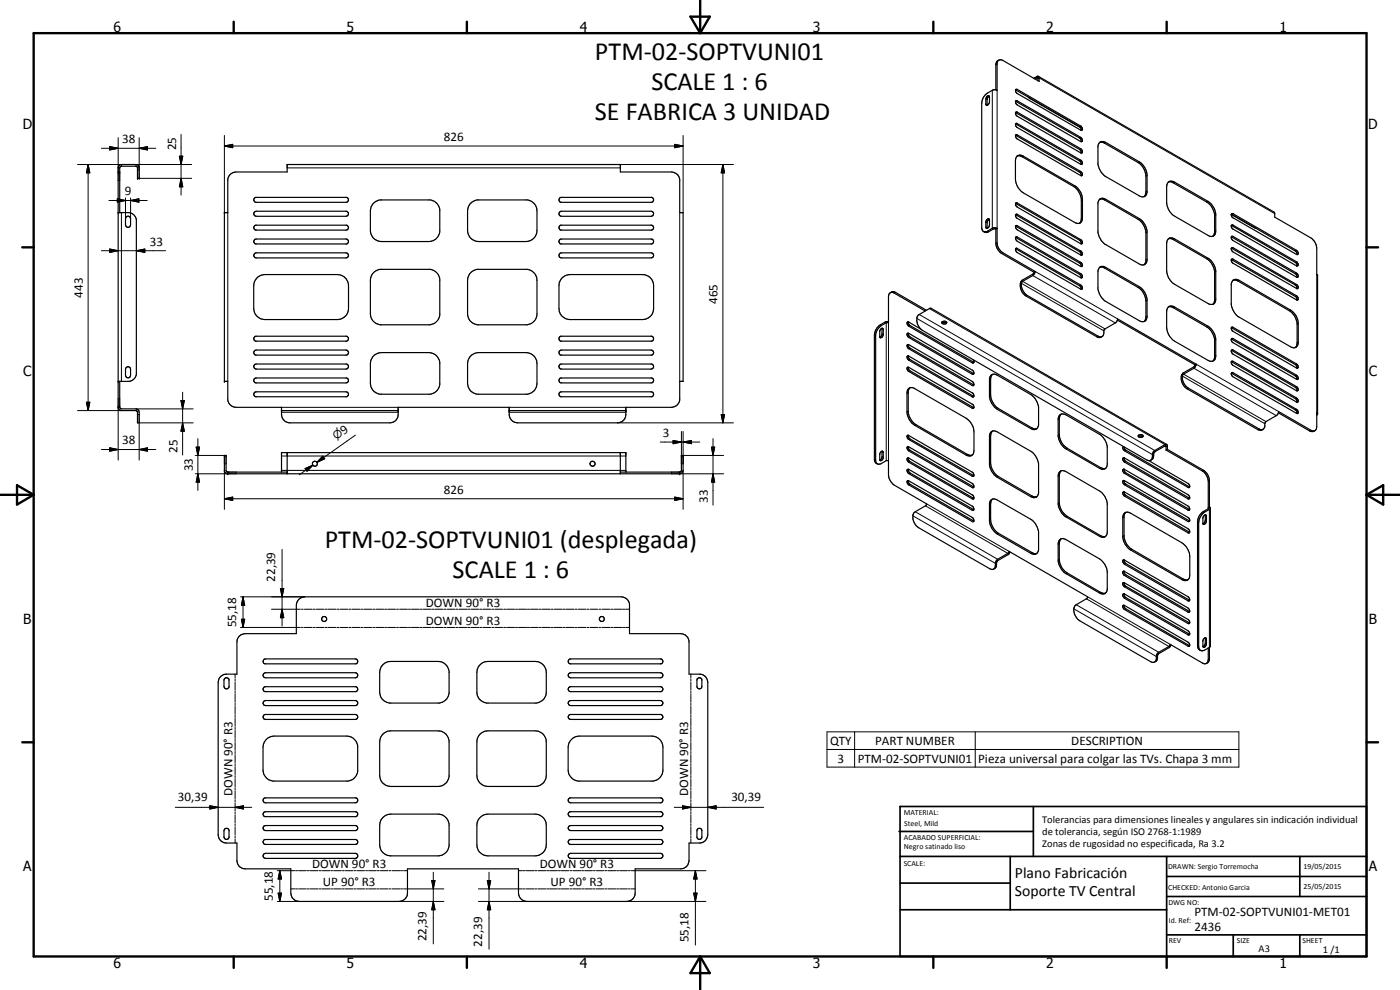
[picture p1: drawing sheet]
<svg xmlns="http://www.w3.org/2000/svg" width="420mm" height="297mm" viewBox="0 0 420 297" stroke-linecap="round" stroke-linejoin="round" font-family="sans-serif">
<g fill="none" stroke="#000" stroke-width=".35">
<path d="M299.8 18l-.7 .5-.2 .9v7.6M296.1 29l.6-.3 .2 .1 .1 1.8a.71 .71 0 0 1-.3 .7 .71 .71 0 0 1-.8 .1v-1.7zM296.9 29l-.7 .7v1.9M298.9 27h-.9l-1.6 .9a3.8 3.8 0 0 0-1.8 3.1v37.3a1.08 1.08 0 0 0 .6 1.2 1.08 1.08 0 0 0 1.2-.2l1.8-.9 1 .1M304.8 30.4l.5-.1 19 10.9 .6 .8-.1 .4-.3 .1M304.8 37.2v.5l.5 .6 19.2 11M304.8 30.4l19.2 11 .4 .6 .1 .5M304.8 33.8l19.2 11 .5 .8v.3M304.8 37.2l19.3 11.1 .4 1M304.8 37.2l.4-.2 19.3 11.1 .4 .7v.3l-.4 .2M304.8 30.4l.1 .7 .4 .4 19.2 11M304.8 27l19.5 11.3"/>
<path d="M304.8 33.7h.5l19 10.9a.86 .86 0 0 1 .3 1.3l-19.3-11-.5-.6zM304.8 26.9l.5-.1 19.2 11.1 .4 1-.3 .2-.3-.1-19-10.9-.5-.6zM308.6 29.1l15.7 9.2M310.6 23.7l.8-.3 .1 .8M311.6 22.9l.3 .5v1l-10.9-6.2a1.09 1.09 0 0 0-1.8 .7v8.2l-.3-.1M311.6 22.9l-1.4 .6M311.6 22.9l70.7 40.7 .3 .3v1.3l10.8 6.2a4.2 4.2 0 0 1 1.8 3v7.9l.2 .3v41.6l-.2 .4M324.3 38.3l.2 .8M35.5 51.6h.4M68.9 52.5l.9-.6 1-.3h15.4v-2.2h100v2.2h15.3a2.57 2.57 0 0 1 2.5 2.2v10h1v50.6h-1v5.7a2.57 2.57 0 0 1-2.5 2.1h-13.7v2.2a2.51 2.51 0 0 1-2.5 2.5h-29.9a2.59 2.59 0 0 1-2.6-2.5v-2.2h-33.3v2.2a2.51 2.51 0 0 1-2.5 2.5h-30a2.59 2.59 0 0 1-2.5-2.5v-2.2h-13.7a2.58 2.58 0 0 1-2.4-2.1v-5.7h-1.1v-50.6h1.1v-10zM76.5 59.3l27.5-.1a.77 .77 0 0 1 .6 .8 .77 .77 0 0 1-.6 .7h-27.3a.77 .77 0 0 1-.5-.6 .77 .77 0 0 1 .3-.8zM168 59.4l.3-.2h27.3a.77 .77 0 0 1 .6 .8 .77 .77 0 0 1-.6 .7h-27.3l-.5-.4z"/>
<path d="M304.8 40.6l19.3 11.1 .4 1M304.8 40.5h.5l19 10.9a.67 .67 0 0 1 .6 .6 .67 .67 0 0 1-.4 .7l-19.2-11-.5-.6zM305.3 46.8l.7-.3 .8 .2 15.7 9a5 5 0 0 1 2.4 4.1v5.6a1.44 1.44 0 0 1-.7 1.5 1.44 1.44 0 0 1-1.7-.2l-15.4-8.8a5.2 5.2 0 0 1-2.4-4.1v-5.6l.1-.7zM305.3 46.8l.7-.1 .8 .3 15.3 8.9a5.2 5.2 0 0 1 2.4 3.7v6.3l-.5 1.1M329.8 60a1.4 1.4 0 0 1 2.1-.2l10 5.8a5.6 5.6 0 0 1 2.3 3.7v8.8a1.41 1.41 0 0 1-.8 1.3 1.41 1.41 0 0 1-1.5-.2l-10-5.8a5.2 5.2 0 0 1-2.4-3.7v-8.9zM330 42.8l.7-.3 .8 .1 10.4 6a5.3 5.3 0 0 1 2.3 3.6v5.5a1.35 1.35 0 0 1-2 1.2l-10.3-5.9a5.4 5.4 0 0 1-2.4-3.7v-5.5zM330 42.7h1l.5 .3 10 5.8a5 5 0 0 1 2.4 4v4.8l-.2 1.1-.3 .3M330 59.7h.7l.8 .3 10 5.8a5.3 5.3 0 0 1 2.4 4v8.2l-.2 .9-.3 .5M350.5 54.8l.6-.4 1.1 .1 10.3 5.9 .9 .7 1 1.4 .5 1.6v5.5a1.35 1.35 0 0 1-2.1 1.2l-10.3-5.9a5 5 0 0 1-2.4-4.1v-4.8zM350.7 54.6l.7-.1 .7 .4 10.1 5.7a5.5 5.5 0 0 1 2.3 3.7v5.5l-.5 1.1M35.5 63.8h3.3a2.55 2.55 0 0 1 2.1 2.1v46.4a2.55 2.55 0 0 1-2.1 2.1h-3.3M35.9 63.8l.1-13.7 .4-.2 4.7 .1 .2 .4v3.1h.5v-3.1l-.1-.5-.5-.5h-4.8l-.8 .3-.1 .5v72.2l.7 .8h4.6l.4 .2 .1 3.5h.5v-3.2a1 1 0 0 0-1-1h-4.5l-.4-.5"/>
<path d="M37.9 65.1a.76 .76 0 0 1 .8-.2 .76 .76 0 0 1 .5 .7v1.8a.76 .76 0 0 1-.8 .8 .76 .76 0 0 1-.7-.8v-1.8zM76.3 76.2l.6-.3h26.9a.76 .76 0 0 1 .8 .7 .76 .76 0 0 1-.8 .8h-26.9a.76 .76 0 0 1-.6-1.2zM76.3 63.8l.6-.4h26.9a.76 .76 0 0 1 .8 .7 .76 .76 0 0 1-.8 .8h-26.9l-.6-.4zM76.5 71.8l27.3-.1a.76 .76 0 0 1 .8 .7 .76 .76 0 0 1-.6 .8h-27.3a.77 .77 0 0 1-.5-.6 .77 .77 0 0 1 .3-.8zM76.5 67.6h27.5a.75 .75 0 0 1 .6 .8 .75 .75 0 0 1-.8 .6h-26.9a.75 .75 0 0 1-.7-.5 .75 .75 0 0 1 .3-.9zM111.8 61.3l1-.9 1.3-.4h15a3.4 3.4 0 0 1 2.9 2.9v6.7a3.4 3.4 0 0 1-3.3 2.9h-14.2a3.3 3.3 0 0 1-3.3-3.4v-5.8l.2-1.3zM141 61.3l1-.9 1.2-.4h15.1a3.4 3.4 0 0 1 2.9 3.3v5.8a3.3 3.3 0 0 1-3.4 3.4h-14.1a3.3 3.3 0 0 1-3.4-3.4v-5.8l.3-1.3zM167.8 63.8l.7-.4h26.9a.76 .76 0 0 1 .8 .7 .76 .76 0 0 1-.8 .8h-26.9l-.7-.4zM167.8 76.2l.7-.3h26.9a.76 .76 0 0 1 .7 .7 .76 .76 0 0 1-.7 .8h-26.9a.76 .76 0 0 1-.7-1.2zM168 71.9l.5-.2h26.9a.76 .76 0 0 1 .7 .7 .76 .76 0 0 1-.5 .8h-27.3l-.5-.4zM168 67.8l.3-.2h27.3a.75 .75 0 0 1 .6 .8 .75 .75 0 0 1-.8 .6h-26.9a.74 .74 0 0 1-.7-.4 .74 .74 0 0 1 .2-.8zM296.2 65.8l.7-.1 .1 1.8-.2 .6-.8 .4-.1-1.9z"/>
<path d="M296.9 65.8l-.7 .9v1.8M298.9 68.7v4.3a3.9 3.9 0 0 0 1.7 3.1l9.7 5.6M298.9 68.7h-.8l-1.8 1-1.1-.2M299.2 68.5v4.6a4 4 0 0 0 1.8 2.8l9.7 5.5M299.2 68.5l-.3 .2M304.8 64.5l.5-.2 19.2 11.1 .4 .6v.4l-.4 .2M304.8 64.5v.5l.5 .5 19.2 11.1M304.8 61l19.2 11.1 .4 .5 .1 .6M304.8 64.5l19.2 11 .3 .4 .2 .7M304.8 67.9l19.3 11.1 .4 1M304.8 71.3l19.2 11 .5 .8v.3M304.8 74.7l19.3 11.1 .4 1"/>
<path d="M304.8 67.9l.5-.2 19.2 11.1 .4 .6-.1 .5-.3 .1M304.8 67.9l.1 .7 .4 .4 19.2 11M304.8 61l.5-.1 19 11a.91 .91 0 0 1 .4 1.3l-.4-.1-19-11-.5-.5zM304.8 71.2l.5-.1 19 11a.86 .86 0 0 1 .3 1.3l-19.3-11-.5-.6zM304.8 74.6l.4-.1 19.3 11.1 .4 1-.2 .2-.4-.1-19-10.9-.5-.6zM350.6 71.7l.7-.3 1.2 .3 10 5.8a5.3 5.3 0 0 1 2.4 3.7v8.8a1.35 1.35 0 0 1-2.1 1.2l-10.3-5.9a5.2 5.2 0 0 1-2.4-4.1v-8.2zM350.7 71.6h.9l.5 .3 10.1 5.7a5.4 5.4 0 0 1 2.3 3.8v8.8l-.5 1.1M369.5 64.3l7.3 4.2M369.5 67.7l.6-.1 19 10.9a.65 .65 0 0 1 .6 .6 .65 .65 0 0 1-.5 .7l-19.3-11.1zM369.6 71.1l19.1 11 .3 .2 .2 .9M369.6 64.3l19.1 11 .4 .4 .1 .7M369.6 67.7l19.1 11 .5 .6v.5"/>
<path d="M369.6 74.5l19.1 11 .5 .6v.5M369.6 77.9l19.1 11 .4 .4 .1 .7M369.6 64.2l.5-.1 19 11a.82 .82 0 0 1 .2 1.3l-19.4-11.1-.4-.7zM369.6 71h.5l19 10.9 .4 .6v.6h-.4l-19.2-11-.4-.7zM369.6 74.4l.5-.1 19 11a.91 .91 0 0 1 .4 1.3l-19.4-11-.6-.8zM369.6 77.8h.5l19 10.9a.81 .81 0 0 1 .2 1.3l-19.4-11.1-.4-.7zM77.2 83.4l1-.8 1.3-.2h21.7a3.3 3.3 0 0 1 3.4 3.3v6.8a3.4 3.4 0 0 1-3.4 3.4h-21.7a3.4 3.4 0 0 1-3.4-3.4l.1-7.2 .2-.8zM111.8 82.1l1-.9 1.3-.4h15a3.4 3.4 0 0 1 2.9 2.9v10.9a3.4 3.4 0 0 1-2.9 2.9h-15a3.4 3.4 0 0 1-2.9-3.4v-10l.2-1.3zM141 82.1l1-.9 1.2-.4h15.1a3.4 3.4 0 0 1 2.9 3.3v10a3.4 3.4 0 0 1-2.9 3.4h-15.1a3.4 3.4 0 0 1-2.9-3.4v-10l.3-1.3zM168.7 83.4l1.1-.8 1.3-.2h21.7a3.3 3.3 0 0 1 3.4 3.3v6.8a3.3 3.3 0 0 1-3.4 3.4h-21.7a3.3 3.3 0 0 1-3.3-3.4v-7.7zM264.3 98.8l.5-.3 .3 .2v1.8l-.7 .8-.4-.2v-1.8zM264.7 98.5v1.8l-.6 .8"/>
<path d="M266.6 96.5a2.91 2.91 0 0 0-2.4 1 4.1 4.1 0 0 0-1.8 3v37.3l.1 .7 .8 .7M267.2 87.8l.7-.3 .7 .1 9.4 5.5M272.6 96.6l.1 .7 .4 .4 19.2 11M272.6 100v.5l.5 .5 19 11.1M272.6 96.6l-.4 .3 .5 1 19.2 11 .4-.3-.2-.7M272.6 96.6l3.7 2.1M277.7 93.3l-9.3-5.3a1.08 1.08 0 0 0-1.2-.2 1.08 1.08 0 0 0-.6 1.2v7.9h-.6l-1.7 .9a4 4 0 0 0-1.5 2.7v37.8a1.04 1.04 0 0 0 .6 .9 1.04 1.04 0 0 0 1.1-.1l1.5-.9h.6v4.3a4.2 4.2 0 0 0 1.8 3.1l9.7 5.6-.4 .6-3.5 2.2a3.3 3.3 0 0 0 .4 3.2l1.1 1.2 21.3 12.2a1.07 1.07 0 0 0 1.2 .2 1.07 1.07 0 0 0 .5-1.2l.1-.9 .3-.6 3.5-2.1 .2-.6 23.6 13.7-.2 .5-3.2 1.8a2.98 2.98 0 0 0 .3 4.3l22 12.8a1.06 1.06 0 0 0 1.1 .2 1.06 1.06 0 0 0 .6-.9v-1l.4-.8 3.4-2 .4-.7 9.6 5.6a1.09 1.09 0 0 0 1.3 .1 1.09 1.09 0 0 0 .5-1.1v-3.5M282.7 97l.5-.2 .8 .2M282.7 96.6a.7 .7 0 0 1 .9-.3 .7 .7 0 0 1 .4 .8l-.9 .1-.4-.3zM310.3 81.7l-.2 .5-3.2 1.8a3.1 3.1 0 0 0 .6 4.5l21.9 12.7 .6 .1 .8-.3M310.7 81.4l-.6 1.1-3.3 2a3.5 3.5 0 0 0 1.5 4.1l21.2 12.2a1.09 1.09 0 0 0 1.3 .2 1.09 1.09 0 0 0 .5-1.2l.1-1 3.3-1.9 .7-.8M310.7 81.4l-.4 .3"/>
<path d="M330 80.2l-.5 1.1v5.4a5.4 5.4 0 0 0 2.4 3.8l10.3 5.9 1.1 .1M330 80.2l.7-.3 .8 .2 10.4 5.9a5.3 5.3 0 0 1 2.3 3.7v5.5l-.3 .9-.6 .4M330 80.2h1l.5 .2 10 5.8a5 5 0 0 1 2.4 4.1v4.7l-.2 1.1-.3 .4M335.4 96.1l23.2 13.4M335.4 96.1v-.4l23.6 13.6M350.6 92.1l.7-.3 .9 .1 10.3 6a5.5 5.5 0 0 1 2.4 3.7v5.5a1.41 1.41 0 0 1-.9 1.2 1.41 1.41 0 0 1-1.5-.2l-10-5.7a5.2 5.2 0 0 1-2.4-4.1v-4.8zM350.7 92.1h.9l.5 .2 10.1 5.8a5.4 5.4 0 0 1 2.3 3.7v5.4l-.5 1.1M369.6 98.3l19.1 11.1 .4 .4 .1 .6M369.7 98.2h.4l19 11a.81 .81 0 0 1 .2 1.3l-19.2-11.1-.6-.7zM370 84.1l.7-.1 .8 .3 15.4 8.9a5 5 0 0 1 2.4 4.1v5.6l-.1 .8-.5 .6M370 84.1l.7-.3 1.2 .3 15.4 8.9a5 5 0 0 1 2.3 4.1v5.9l-.4 1.1-.5 .2M370 84.1l-.5 1v6.3a5.4 5.4 0 0 0 2.4 3.8l15.7 9 1.1 .1"/>
<path d="M35.9 114.4v7.8M37.9 110.2l.5-.2a.73 .73 0 0 1 .8 .8v1.8a.76 .76 0 0 1-.8 .8 .76 .76 0 0 1-.7-.8v-1.8zM76.3 117.9l.6-.3h26.9a.75 .75 0 0 1 .8 .6 .75 .75 0 0 1-.6 .8h-27.3l-.5-.5zM76.4 113.6l.3-.2h27.3a.75 .75 0 0 1 .6 .8 .75 .75 0 0 1-.8 .7h-26.9a.77 .77 0 0 1-.7-.5 .77 .77 0 0 1 .2-.8zM76.4 101.1l.3-.2h27.3a.78 .78 0 0 1 .6 .7 .78 .78 0 0 1-.6 .8h-27.3l-.5-.5zM76.4 109.4l.5-.2h26.9a.76 .76 0 0 1 .8 .8 .76 .76 0 0 1-.8 .7h-26.9a.76 .76 0 0 1-.7-.4 .76 .76 0 0 1 .2-.9zM76.5 105.2l27.3-.2a.78 .78 0 0 1 .8 .7 .78 .78 0 0 1-.6 .9h-27.3a.77 .77 0 0 1-.5-.7 .77 .77 0 0 1 .3-.7zM112.1 106.8l1.1-.8 1.3-.2h14.2a3.3 3.3 0 0 1 3.3 2.9v6.7a3.4 3.4 0 0 1-2.9 2.9h-15a3.3 3.3 0 0 1-2.9-3.3v-6.3l.2-.8zM141.3 106.8l1.1-.8 1.3-.2h14.1a3.3 3.3 0 0 1 3.4 3.3v5.9a3.3 3.3 0 0 1-2.9 3.3h-15.1a3.3 3.3 0 0 1-2.9-3.3l.1-6.3 .2-.8zM167.8 117.9l.7-.3h26.9a.76 .76 0 0 1 .7 .6 .76 .76 0 0 1-.5 .8h-27.3l-.5-.3zM167.8 105.4l.7-.4h26.9a.78 .78 0 0 1 .7 .7 .78 .78 0 0 1-.5 .9h-27.3l-.5-.4zM168 113.6l.3-.2h27.3a.76 .76 0 0 1 .5 .8 .76 .76 0 0 1-.7 .7h-26.9a.77 .77 0 0 1-.7-.5 .77 .77 0 0 1 .2-.8z"/>
<path d="M168 109.4l.5-.2h26.9a.76 .76 0 0 1 .8 .8 .76 .76 0 0 1-.8 .7h-26.9a.8 .8 0 0 1-.5-1.3zM168 101.1l.3-.2h27.3a.77 .77 0 0 1 .6 .7 .77 .77 0 0 1-.6 .8h-27.3l-.5-.4zM272.3 110.3l.4-.1 19 11a.7 .7 0 0 1 .6 .6 .7 .7 0 0 1-.4 .7l-19.2-11-.4-.6zM272.3 106.9l.4-.1 19 11.1a.72 .72 0 0 1 .6 .5 .72 .72 0 0 1-.3 .7l-19.3-11-.4-.6zM272.3 100.1l.4-.1 19.2 11.1 .3 .5v.6l-.5 .1-19-11-.4-.6zM272.3 103.5l.4-.1 19 11a.69 .69 0 0 1 .6 .6 .69 .69 0 0 1-.4 .7l-19.2-11.1-.4-.5zM272.6 103.4v.5l.5 .5 19 11M272.6 106.8v.5l.5 .6 19 11M272.6 110.2l.1 .7 .4 .4 19 11M272.7 116.6l.7-.3 .9 .2 15.6 9a5.2 5.2 0 0 1 2.4 4.1v5.5a1.44 1.44 0 0 1-.7 1.6 1.44 1.44 0 0 1-1.7-.2l-15.3-8.9a5.3 5.3 0 0 1-2.4-4v-5.6l.2-1zM273.1 116.4l-.5 1.1v6.2a5.2 5.2 0 0 0 2.3 3.7l15.4 8.9 1 .4 .5-.1M292.1 112.1h.1"/>
<path d="M292.1 115.4l.1 .1M292.1 118.9h.1M292.2 112.1h.1M292.2 115.5h.1M292.2 118.9h.1M297.3 112.8l.8-.5 1.2 .3 10 5.8a5.4 5.4 0 0 1 2.4 3.7v5.5a1.44 1.44 0 0 1-.9 1.2 1.44 1.44 0 0 1-1.5-.2l-10-5.8a5.5 5.5 0 0 1-2.3-3.7v-5.5zM297.8 112.4l-.3 .5-.2 .8v4.8a5.3 5.3 0 0 0 2.4 4.1l10 5.8 .8 .3h.7M358.6 109.5l-.3 .6-3.1 1.7a2.78 2.78 0 0 0-.1 3.7l1.2 1.2 21.2 12.2 .9 .2 .7-.3M359 109.3l-.7 1.2-3.2 1.8-.2 .4a3.9 3.9 0 0 0 1.7 3.8l21.3 12.2a1.07 1.07 0 0 0 1.7-.8l.2-1.3 3.4-2 .5-1.1 9.7 5.6a1.1 1.1 0 0 0 1.2 .1 1.1 1.1 0 0 0 .6-1.1v-4.4l.2 .4M359 109.3l-.4 .2M369.6 101.8l19.1 11 .5 .6v.4M369.6 112l19.1 11 .5 .6v.5"/>
<path d="M369.6 108.6l19.1 11 .3 .2 .2 .9M369.6 105.2l19.1 11 .5 .6v.5M369.6 101.6h.5l19 11 .4 .6v.5l-.4 .1-19.2-11.1-.4-.6zM369.6 105.1l.5-.1 19 11a.65 .65 0 0 1 .6 .6 .65 .65 0 0 1-.5 .7l-19.3-11.1-.4-.7zM369.6 108.5l.5-.1 19 11 .4 .5v.7h-.4l-19.2-11-.4-.7zM369.6 111.9l.5-.1 19 11a.68 .68 0 0 1 .5 .6 .68 .68 0 0 1-.4 .7l-19.1-11-.6-.8zM35.5 122.2h.4M84.5 123.2h35M86.2 135.8v6.4M152.8 123.2h35M186.2 135.8v6.4M264.3 135.7l.4-.3 .4 .2v1.8a.68 .68 0 0 1-1.1 .6v-1.8z"/>
<path d="M264.7 135.4v2l-.6 .6M272.3 134.1l.3-.1 19.1 11 .5 .6v.6l-.5 .1-19-11-.4-.6zM272.4 130.6l19.6 11.3a.52 .52 0 0 1 .3 .6 .52 .52 0 0 1-.6 .4l-19-11a.91 .91 0 0 1-.3-1.3zM272.6 130.6v.5l.5 .6 19.2 11M272.6 134v.5l.5 .6 19 10.9M272.6 137.4v.5l.5 .6 19.2 11M272.6 137.4a.68 .68 0 0 0-.4 .7 .68 .68 0 0 0 .5 .6l19 10.9 .4 .1 .2-.2M272.6 137.4l19.3 11.1 .4 1M292.1 122.3h.1M292.2 122.3h.1M297.8 129.3l-.5 1.5v8.1a5.3 5.3 0 0 0 2.4 4.1l10 5.8 .8 .3 .7-.1M297.9 129.3l-.6 .5-.3 .8v8.9l.6 2 1.7 1.7 10 5.8 .9 .3 1-.3"/>
<path d="M297.9 129.3l1.4 .3 10 5.8a5.4 5.4 0 0 1 2.4 3.7v8.9l-.5 1M318.5 124.2l-.3 .4-.3 1v4.8a5 5 0 0 0 2.4 4.1l10 5.8 .8 .3 .7-.1M318.5 124.2l-.6 .5-.3 .8v5.5a5.4 5.4 0 0 0 2.3 3.7l10.1 5.8 .9 .3 .9-.3M318.5 124.2l1.4 .3 10.1 5.8a5.6 5.6 0 0 1 2.3 3.7v5.5l-.5 1M337 137.5l.5-.1 19 11a.81 .81 0 0 1 .3 1.3l-19.3-11.1-.5-.5zM337.2 134a.78 .78 0 0 0 .3 1.3l19.1 11 .4-.2M337.3 134v.4l.6 .6 19 11M337.3 137.4l.2 .6 .4 .4 19 11M341.7 131l.4-.2 .9 .2M341.7 130.6a.81 .81 0 0 1 1.3 .4 .74 .74 0 0 1-.8 .3 .74 .74 0 0 1-.5-.7zM344.7 138.2l11.8 6.8 .5 .6v.5M350 135l10.8 6.3a4.2 4.2 0 0 1 1.8 3.1v7.9"/>
<path d="M350 135v-1.1l-.3-.1-3.1 1.8-.4 .5a1.57 1.57 0 0 1-.9 2M350.1 133.3l-70.7-40.8h-.4l-3.3 1.9-.5 .8a3.5 3.5 0 0 0 1 3.4l.7 .6 67.2 38.8a1.06 1.06 0 0 0 1.1 .2 1.06 1.06 0 0 0 .7-1l.2-1.6 3.5-2.2 .7 .1v1.3M350.3 134.8l10.9 6.3a3.8 3.8 0 0 1 1.8 3v8M350.3 134.8l-.3 .2M383.7 123.9l9.6 5.5 .6 .1 .7-.3M68.4 141.6v.6M68.4 141.6l-.6-.3v-4.6h-.5v4.7l.3 .4 .8 .4M68.4 141.6h17.8M68.4 142.2h135.6M84.5 141.6v-5.8h103.3v5.8M186.2 141.6h17.8M204 141.6v.6"/>
<path d="M204 141.6l.5-.3v-4.6h.5v4.4l-.2 .7-.8 .4M272.3 140.9l.4-.1 19 11a.76 .76 0 0 1 .2 1.4l-19.2-11.1-.4-.6zM272.6 140.8v.5l.5 .6 19.2 11.1M272.6 144.2l.1 .7 .4 .4 19.2 11M272.6 144.2l19.1 11 .5 .6 .1 .5M272.6 144.2l-.4 .4 .5 .9 19 11h.3l.3-.2M292.1 146l.1 .1M292.2 146.1h.1M297.8 149.8l-.3 .3-.2 1.1v4.8a5.3 5.3 0 0 0 2.4 4l10.3 5.9 1.2 .1M297.9 149.7l-.6 .5-.3 .8v5.5a5.5 5.5 0 0 0 2.3 3.7l10.4 6 .8 .1 .7-.3M297.9 149.7l1.1 .2 10.3 5.9a5.4 5.4 0 0 1 2.4 3.7v5.5l-.5 1M318.1 141.5l.7-.3 .8 .2 10.4 5.9a5.3 5.3 0 0 1 2.3 3.7v8.9a1.41 1.41 0 0 1-.8 1.2 1.41 1.41 0 0 1-1.5-.2l-10.1-5.8a5.1 5.1 0 0 1-2.3-3.7v-8.9z"/>
<path d="M318.5 141.3l-.3 .3-.3 1.1v8.1a5.2 5.2 0 0 0 2.4 4.1l10 5.8 .5 .3h1M337 144.3l.5-.1 19 11a.65 .65 0 0 1 .6 .6 .65 .65 0 0 1-.5 .7l-19.1-11-.5-.6zM337 147.7l.5-.1 19 11 .5 .6v.6l-.5 .1-19-11.1-.5-.5zM337.3 154.2l.8-.5 1.2 .3 15.4 8.9a5.2 5.2 0 0 1 2.4 4.1v5.5a1.46 1.46 0 0 1-.7 1.5 1.46 1.46 0 0 1-1.7-.1l-15.4-8.9a5.5 5.5 0 0 1-2.3-3.7v-6.3zM337.3 140.8h-.1a.75 .75 0 0 0 .3 1.2l19 11 .5-.1M337.3 140.8l.1 .5 .5 .6 19 10.9M337.3 144.2l.1 .5 .5 .5 19 11.1M337.3 147.6l.1 .5 .5 .5 19 11M337.3 140.8l19.2 11 .4 .4 .1 .7M337.9 153.8l-.6 1.1v6.2a5 5 0 0 0 2.4 3.7l15.3 8.9 1.1 .3 .4-.1M356.9 146v.1M356.9 149.4v.1"/>
<path d="M356.9 152.8v.1M356.9 156.3h.1M356.9 159.6v.1M356.9 146.1h.1M356.9 149.5h.1M356.9 152.9h.1M356.9 159.7h.1M361.1 154.9l.5-.4 .4 .1 .1 1.8a.71 .71 0 0 1-.3 .7 .71 .71 0 0 1-.8 0zM361.7 154.5l-.1 2-.6 .6M362.6 152.3v.4l-1.4 .8a3.8 3.8 0 0 0-1.8 3v37.3l.3 .9 .6 .5M363 152.1l-.4 .2M363 152.1l.3 .3v41.4l-.3 .4"/>
<path d="M363.3 152.5l-1.8 1.2a4.2 4.2 0 0 0-1.8 3v37.3a1.12 1.12 0 0 0 .6 1.1 1.12 1.12 0 0 0 1.2 0l1.5-.9M303.1 165.6l-.4 .8-3.3 1.8-.2 .4a1.91 1.91 0 0 1-1 2.1M317.9 162.1a1.4 1.4 0 0 1 2-.2l10.1 5.8a5.5 5.5 0 0 1 2.3 3.7v5.5a1.39 1.39 0 0 1-.8 1.3 1.39 1.39 0 0 1-1.5-.3l-10.1-5.8a5.4 5.4 0 0 1-2.3-3.7v-5.5zM318.5 161.7l-.4 .5-.2 .9v4.8a5.2 5.2 0 0 0 2.4 4l10 5.8 .8 .3h.7M337 168.1l.3-.1 19.2 11 .5 .6v.6l-.4 .1-19.1-11-.5-.6zM337 178.3l.5-.1 19 11 .5 .6v.6l-.4 .1-19.1-11-.5-.6zM337 174.9l.3-.1 19.3 11.1a.58 .58 0 0 1 .5 .7 .58 .58 0 0 1-.6 .5l-19-11-.5-.6zM337.3 171.4a.71 .71 0 0 0-.3 .7 .71 .71 0 0 0 .5 .6l19.1 11 .4-.2M337.3 171.4l19.2 11 .5 .6v.5M337.3 168l.1 .5 .5 .6 19 10.9M337.3 171.4l.2 .7 .4 .4 19.1 11M337.3 174.8l.1 .5 .5 .6 19 11"/>
<path d="M337.3 178.2l.1 .5 .5 .6 19 10.9M71.7 191l.6-.5 1.3-.4h15.3v-8.5a2.59 2.59 0 0 1 2.6-2.5h95a2.58 2.58 0 0 1 2.4 2.1v8.9h15.4a2.59 2.59 0 0 1 2.5 2.5v9.7h3.1a2.52 2.52 0 0 1 2.5 2.5v45.6a2.52 2.52 0 0 1-2.5 2.5h-3.1v5.3a2.51 2.51 0 0 1-2.5 2.5h-13.7v7.3a2.52 2.52 0 0 1-2.5 2.5h-30a2.59 2.59 0 0 1-2.5-2.5v-7.3h-33.3v7.3a2.52 2.52 0 0 1-2.5 2.5h-30a2.55 2.55 0 0 1-2.5-2.5v-7.3h-13.7a2.44 2.44 0 0 1-2.5-2.5v-5.3h-3.1a2.51 2.51 0 0 1-2.5-2.5v-45.6a2.52 2.52 0 0 1 2.5-2.5h3.1v-9.7l.1-.7zM79.2 197.9l.5-.2h26.9a.76 .76 0 0 1 .8 .6 .76 .76 0 0 1-.6 .9h-27.3l-.5-.6zM114.9 199.4l1.5-.9h.9h14.2a3.4 3.4 0 0 1 3.3 2.8v6.8a3.5 3.5 0 0 1-2.9 2.8h-15a3.4 3.4 0 0 1-3-3.3l.1-6.3 .4-1.2zM144.1 199.4l1.5-.9h.9h14.1a3.3 3.3 0 0 1 3.3 3.3v5.8a3.4 3.4 0 0 1-2.8 3.3h-15.1a3.4 3.4 0 0 1-2.9-3.3l.1-6.7zM170.8 197.9l.5-.2h26.9a.76 .76 0 0 1 .7 .6 .76 .76 0 0 1-.5 .9h-27.3a.75 .75 0 0 1-.3-1.3zM337.3 181.6a.68 .68 0 0 0-.3 .7 .68 .68 0 0 0 .5 .6l19.1 11 .4-.2M337.3 181.6l.1 .5 .5 .6 19.1 11M337.3 181.6l19.2 11.1 .5 .5v.5M351.4 193.5l-.6 .9-3.2 1.8-.4 1.8-.7 .6M356.9 190.2v.1M356.9 180v.1"/>
<path d="M356.9 186.9h.1M356.9 180.1h.1M356.9 190.3h.1M361.4 191.5h.6l.1 1.8-.3 .6-.5 .3-.3-.2v-1.8zM361.7 191.4h.1M361.7 191.4l-.1 2-.6 .6M363 194.2l-.1 3.8-.3 .8-.5 .3M67.3 203.7a.78 .78 0 0 1 .8-.3 .78 .78 0 0 1 .6 .5v2.2a.77 .77 0 0 1-.8 .6 .77 .77 0 0 1-.7-.8zM79.2 202.1l.5-.3h26.9a.76 .76 0 0 1 .8 .8 .76 .76 0 0 1-.8 .8h-26.9a.76 .76 0 0 1-.7-.5 .76 .76 0 0 1 .2-.8zM79.2 206.2l.3-.2h27.3a.78 .78 0 0 1 .6 .8 .78 .78 0 0 1-.6 .7h-27.3l-.5-.5zM79.2 210.4l.5-.2h26.9a.76 .76 0 0 1 .8 .7 .76 .76 0 0 1-.8 .8h-26.9a.77 .77 0 0 1-.7-.5 .77 .77 0 0 1 .2-.8zM79.2 214.6l.3-.2h27.3a.76 .76 0 0 1 .6 .8 .76 .76 0 0 1-.8 .7h-26.9a.75 .75 0 0 1-.7-.5 .75 .75 0 0 1 .2-.8z"/>
<path d="M170.8 206.2l.3-.2h27.3a.78 .78 0 0 1 .5 .8 .78 .78 0 0 1-.5 .7h-27.3l-.6-.5zM170.8 214.6l.3-.2h27.3a.75 .75 0 0 1 .5 .8 .75 .75 0 0 1-.7 .7h-26.9a.73 .73 0 0 1-.7-.5 .73 .73 0 0 1 .2-.8zM170.9 202l27.3-.2a.76 .76 0 0 1 .8 .8 .76 .76 0 0 1-.8 .8h-26.9a.76 .76 0 0 1-.7-.6 .76 .76 0 0 1 .3-.8zM170.9 210.3l27.3-.1a.76 .76 0 0 1 .8 .7 .76 .76 0 0 1-.8 .8h-26.9a.76 .76 0 0 1-.7-.5 .76 .76 0 0 1 .3-.9zM209.2 203.7a.78 .78 0 0 1 .8-.3 .78 .78 0 0 1 .6 .5v2.2a.75 .75 0 0 1-.8 .6 .75 .75 0 0 1-.6-.8zM79.2 239.6l.3-.2h27.3a.76 .76 0 0 1 .6 .8 .76 .76 0 0 1-.8 .7h-26.9l-.5-.2-.2-.4zM79.9 221.9l1.1-.8 1.3-.2h21.7a3.5 3.5 0 0 1 3.3 2.9v7.7a3.5 3.5 0 0 1-2.8 2.9h-22.6a3.4 3.4 0 0 1-3-3.3l.1-7.3 .2-.9zM114.9 220.3l1.5-.9 .9-.1h14.2a3.4 3.4 0 0 1 3.3 2.9v10.8a3.4 3.4 0 0 1-3.3 3h-14.2a3.3 3.3 0 0 1-3.4-3.4v-10l.3-1.2zM144.1 220.3l1.5-.9 .9-.1h14.1a3.3 3.3 0 0 1 3.3 3.3v10a3.4 3.4 0 0 1-3.3 3.4h-14.1a3.3 3.3 0 0 1-3.4-3.4v-10l.1-.9zM170.8 239.6l.3-.2h27.3a.75 .75 0 0 1 .5 .8 .75 .75 0 0 1-.7 .7h-26.9a.77 .77 0 0 1-.7-.5 .77 .77 0 0 1 .2-.8zM171.2 222.2l1.4-1.1 1.3-.2h21.7a3.3 3.3 0 0 1 3.4 3.3v6.9a3.4 3.4 0 0 1-3 3.3h-22.6a3.5 3.5 0 0 1-2.9-3.3v-6.9l.3-1.3zM67.5 248.7l.1-.1a.77 .77 0 0 1 1.1 .5v2.2a.77 .77 0 0 1-.8 .6 .77 .77 0 0 1-.7-.8v-1.8z"/>
<path d="M79.2 252.1l.3-.2h27.3a.78 .78 0 0 1 .6 .7 .78 .78 0 0 1-.6 .8h-27.3l-.5-.6zM79.2 243.8l.5-.3h26.9a.76 .76 0 0 1 .8 .7 .76 .76 0 0 1-.6 .8h-27.3l-.5-.5zM79.2 247.9l.5-.2h26.9a.76 .76 0 0 1 .8 .8 .76 .76 0 0 1-.8 .7h-26.9a.79 .79 0 0 1-.7-.5 .79 .79 0 0 1 .2-.8zM79.2 256.2l.5-.2h26.9a.76 .76 0 0 1 .8 .8 .76 .76 0 0 1-.8 .8h-26.9a.79 .79 0 0 1-.7-.5 .79 .79 0 0 1 .2-.9zM114.9 245.3l1.1-.8 1.3-.2h14.2a3.5 3.5 0 0 1 3.3 2.9v6.7a3.4 3.4 0 0 1-3.3 2.9h-14.2a3.3 3.3 0 0 1-3.4-3.4l.1-6.2 .4-1.2zM144.1 245.3l1.1-.8 1.3-.2h14.1a3.4 3.4 0 0 1 3.3 3.3v5.8a3.3 3.3 0 0 1-3.3 3.4h-14.1a3.4 3.4 0 0 1-3.4-3.4l.1-6.6zM170.6 243.9l.7-.4h26.9a.75 .75 0 0 1 .7 .7 .75 .75 0 0 1-.5 .8h-27.3l-.6-.5zM170.6 252.2l.5-.3h27.3a.77 .77 0 0 1 .6 .7 .77 .77 0 0 1-.6 .8h-27.3l-.6-.6zM170.8 256.2l.5-.2h26.9a.76 .76 0 0 1 .7 .8 .76 .76 0 0 1-.7 .8h-26.9a.76 .76 0 0 1-.7-.5 .76 .76 0 0 1 .2-.9zM170.8 247.9l.5-.2h26.9a.76 .76 0 0 1 .7 .8 .76 .76 0 0 1-.7 .7h-26.9a.76 .76 0 0 1-.7-.5 .76 .76 0 0 1 .2-.8zM209.4 248.7l.3-.2 .8 .2 .1 2.6a.75 .75 0 0 1-.8 .6 .75 .75 0 0 1-.6-.8v-1.8z"/>
<circle cx="94.5" cy="139.1" r=".76"/>
<circle cx="177.8" cy="139.1" r=".75"/>
<circle cx="97.3" cy="185.7" r=".74"/>
<circle cx="180.6" cy="185.7" r=".74"/>
</g>
<g fill="#000">
<circle cx="41.3" cy="53.5" r=".18"/>
<circle cx="41.8" cy="53.5" r=".18"/>
<circle cx="35.5" cy="63.8" r=".18"/>
<circle cx="67.3" cy="63.8" r=".18"/>
<circle cx="35.5" cy="114.4" r=".18"/>
<circle cx="67.3" cy="114.4" r=".18"/>
<circle cx="67.3" cy="136.7" r=".18"/>
<circle cx="67.8" cy="136.7" r=".18"/>
<circle cx="84.5" cy="123.2" r=".18"/>
<circle cx="84.5" cy="135.8" r=".18"/>
<circle cx="86.2" cy="135.8" r=".18"/>
<circle cx="119.5" cy="123.2" r=".18"/>
<circle cx="152.8" cy="123.2" r=".18"/>
<circle cx="186.2" cy="135.8" r=".18"/>
<circle cx="187.8" cy="123.2" r=".18"/>
<circle cx="187.8" cy="135.8" r=".18"/>
<circle cx="204.5" cy="136.7" r=".18"/>
<circle cx="205" cy="136.7" r=".18"/>
<circle cx="68.4" cy="141.6" r=".18"/>
<circle cx="68.4" cy="142.2" r=".18"/>
<circle cx="204" cy="141.6" r=".18"/>
<circle cx="204" cy="142.2" r=".18"/>
</g>
<g fill="none" stroke="#000" stroke-width=".3">
<path d="M299.2 19.2l-.3 .2M295.9 31.2l.3 .2M295.9 29.7l.3 .2M297.8 27.1v41.4M299.2 27.1v41.4M305.3 37.1l-.3 .2M305.3 33.7l-.3 .2M305.3 30.3l-.3 .2M305.3 26.8l-.3 .3M309.2 29.5l-.1 .1M311.1 23v.4l.4 .2 .4-.2 70.7 40.7M324.3 37.8l-.3 .2"/>
<path d="M23.3 49.4h13.1v.5M26.4 49.4l.6 2.5h-1.1zM26.4 49.4v73.8M30.4 44.5h16.4M32.9 44l2.6 .5-2.6 .5zM35.2 59.6l2.5 .6-2.5 .5zM35.5 50.4h.4M35.5 54.1h.4M35.5 41.3v10.3M37.7 59.4v6.2M39.2 59.4v6.2M41.3 50.4h.5"/>
<path d="M41.8 44.5l2.5-.5v1zM41.8 41.3v9.8h-.5M41.8 53.5h15.7M53.8 46.9h1.1l-.6 2.5zM54.3 53.5l.6 2.5h-1.1zM54.3 40.3v18.2M57.5 49.4h-16.7v.5M67.3 43.8l2.5-.5v1zM67.3 40.6v23.2M67.3 43.8h137.7M86.2 50.4h100M186.2 49.4h33.9"/>
<path d="M202.5 43.3l2.5 .5-2.5 .5zM205 40.6v23.2M216.9 49.4l.6 2.5h-1.1zM216.9 49.4v77.5M305.3 40.5l-.3 .2M307.1 46.9l-.3 .1M322.5 55.7l-.4 .2M324.3 51.4l-.3 .2M324.3 48l-.3 .3M324.3 44.6l-.3 .2M324.3 41.2l-.3 .2M324.9 59.8l-.4 .2"/>
<path d="M331.9 42.8l-.4 .2M331.9 59.8l-.4 .2M341.9 48.6l-.4 .2M344.2 52.6l-.3 .2M344.2 57.4l-.3 .2M352.5 54.7l-.4 .2M30.4 75.2h19.3M32.7 60.2h11.5M32.9 74.7l2.6 .5-2.6 .5zM36.4 63.8v50.6M39.2 60.2l2.5-.6v1.1zM40.9 75.2l2.6-.5v1z"/>
<path d="M68.4 63.8v50.6M204 63.8v50.6M295.9 68.1l.3 .2M295.9 66.6l.3 .2M296.4 69.3l.3 .2M299.2 72.8l-.3 .2M301 75.9l-.4 .2M305.3 74.5l-.3 .2M305.3 71.1l-.3 .2M305.3 67.7l-.3 .2M305.3 64.3l-.3 .2M305.3 60.9l-.3 .2"/>
<path d="M324.3 78.7l-.3 .2M324.3 75.3l-.3 .2M324.3 71.9l-.3 .2M324.9 65.4l-.4 .2M341.9 65.6l-.4 .2M344.2 77.9l-.3 .1M344.2 69.6l-.3 .2M352.5 71.7l-.4 .2M362.5 60.4l-.3 .2M362.5 77.5l-.3 .1M364.9 64.5l-.4 .2M364.9 69.3l-.4 .2"/>
<path d="M370.1 64.1l-.4 .2M370.1 67.6l-.4 .1M370.1 71l-.4 .2M370.1 74.3l-.4 .2M370.1 77.8l-.4 .2M376.4 68.2h-.1M389.1 78.5l-.4 .2M389.1 75.1l-.4 .2M264.2 97.5l.3 .2M264.7 98.7l.4 .1M266 96.9v41.3M266.6 96.9v41.3"/>
<path d="M268.8 87.8l-.4 .2M273.1 97.7l-.4 .2M275.2 95.5l70.7 40.9 .3-.2M275.9 94.4l70.7 40.8v.4M278.9 92.6l70.7 40.8v.4l.4 .2 .3-.2M306.5 85.6l-.3 .2M306.5 85l24.8 14.3M306.9 84.4l24.7 14.3M308.3 88.6l-.4 .2M310 82.7l24.7 14.2M310.7 81.4l24.7 14.3M324.3 85.5l-.3 .2"/>
<path d="M324.3 82.1l-.3 .2M331.9 80.3l-.4 .1M341.9 86l-.4 .2M344.2 90.1l-.3 .2M344.2 94.9l-.3 .1M352.5 92.1l-.4 .2M362.5 97.9l-.3 .2M364.9 89.7l-.4 .2M364.9 81.5l-.4 .2M370.1 98.2l-.4 .2M371.9 84.1l-.4 .2M387.3 93l-.4 .2"/>
<path d="M389.1 88.7l-.4 .2M389.1 85.3l-.4 .2M389.1 81.9l-.4 .2M389.6 97.1l-.3 .2M395.2 82.3v41.4M35.5 119.7h.4M54.8 117.7v18.8M262.4 100.5l.4 .3M264.7 100.2l.4 .2M272.6 117.8l-.4 .2M273.1 101l-.4 .3M273.1 104.4l-.4 .2"/>
<path d="M273.1 107.9l-.4 .2M273.1 111.3l-.4 .2M292.1 108.6l-.4 .2M292.1 112.1l-.4 .2M292.1 115.4l-.4 .3M292.1 118.9l-.4 .1M297.3 113.7l-.3 .3M297.3 118.5l-.3 .2M329.5 100.8l-.3 .2M354.9 113.4l-.4 .2M354.9 112.9l24.7 14.2M355.2 112.3l24.7 14.2"/>
<path d="M356.6 116.5l-.3 .2M358.3 110.5l24.7 14.2M359 109.3l24.7 14.2M364.9 102l-.4 .2M364.9 106.7l-.4 .2M370.1 111.8l-.4 .3M370.1 108.4l-.4 .2M370.1 105l-.4 .2M370.1 101.6l-.4 .2M389.1 119.4l-.4 .2M389.1 116l-.4 .2M389.1 112.6l-.4 .2"/>
<path d="M389.1 109.2l-.4 .2M389.6 102.7l-.3 .2M23.3 123.2h13.1M25.9 120.7h1.1l-.6 2.5zM30.4 134.9h16.4M32.9 134.4l2.6 .5-2.6 .5zM35.5 122.2v15.8M40.8 122.7h17.2M41.3 124.4h.5M41.8 134.9l2.5-.5v1zM54.3 120.2h1l-.5 2.5zM54.8 126.9l.5 2.5h-1z"/>
<path d="M58 126.9h-16.2v11.1M58.6 136.7h8.7M58.9 134.2h1l-.5 2.5zM59.4 131.6v15.6M67.3 139.1h.5M84.5 123.7h35M84.5 122.2h35M84.5 136.8h103.3M93.9 139.6l-4.1 2.9M96.8 136.9l.6 .8-2.3 1zM106.7 130.6l-11.6 8.1M152.8 123.7h35"/>
<path d="M152.8 122.2h35M185.3 126.9h34.8M198.2 132.6h11.8M202 132.2l2.5 .4-2.5 .5zM204.5 129.5v9.6h.5v-9.6M205 132.6l2.5-.4v.9zM205 136.7h12.2M213.5 134.2h1l-.5 2.5zM214 131.6v20M216.4 124.4h1.1l-.6 2.5zM262.4 137.8l.4 .2M264.7 135.6l.4 .2"/>
<path d="M264.7 137l.4 .2M272.6 123.4l-.4 .2M273.1 138.5l-.4 .2M273.1 135.1l-.4 .2M273.1 131.7l-.4 .2M274.9 127.4l-.3 .2M290.3 136.3l-.4 .2M292.1 122.3l-.4 .2M297.3 138.9l-.3 .2M297.3 130.8l-.3 .2M299.7 122.6l-.4 .2M309.7 128.4l-.4 .2"/>
<path d="M317.9 125.6l-.3 .3M317.9 130.4l-.3 .2M320.3 134.5l-.4 .2M337.9 138.4l-.4 .2M337.9 135l-.4 .3M346.2 136.7l-.3 .2M377.9 128.7l-.4 .2M389.1 122.8l-.4 .2M393.4 129.1l-.4 .2M58.6 142.2h9.8M59.4 142.2l.5 2.5h-1zM67.3 149.6l2.5-.5v1.1z"/>
<path d="M67.3 149.6h137.7M67.3 141.1v11.7M70.8 141.6v.6M84.5 141.1h103.3M91.6 140.6l2.3-1-1.8 1.8zM201.5 141.6v.6M202.5 149.1l2.5 .5-2.5 .6zM204 142.2h13.2M205 141.1v11.7M214 142.2l.5 2.5h-1zM273.1 145.3l-.4 .2M273.1 141.9l-.4 .2"/>
<path d="M274 154.8l24.7 14.2M274.7 153.5l24.7 14.3M277.7 151.8l24.8 14.2M278.1 151.2l24.7 14.2M292.1 142.7l-.4 .2M292.1 146l-.4 .3M292.1 149.5l-.4 .1M292.1 152.9l-.4 .2M292.1 156.3l-.4 .2M297.3 151.2l-.3 .2M297.3 156l-.3 .1M299.7 143l-.4 .2"/>
<path d="M309.7 148.8l-.4 .2M317.9 150.8l-.3 .2M317.9 142.7l-.3 .2M320.3 154.9l-.4 .2M330.3 140.3l-.3 .2M337.3 155.2l-.3 .2M337.9 148.6l-.4 .2M337.9 145.2l-.4 .3M337.9 141.9l-.4 .1M356.9 146l-.4 .2M356.9 149.4l-.4 .2M356.9 152.8l-.4 .2"/>
<path d="M356.9 156.3l-.4 .2M356.9 159.6l-.4 .3M359.4 156.5l.3 .2M361.2 141.1l-.4 .2M361.2 153.5l.3 .2M361.7 156.2l.4 .2M361.7 154.7l.4 .2M362.6 152.3v.4M363 144.1l-.4 .3M363 152.9v41.3M72.2 179.1h19.3M72.9 179.1l.5 2.5h-.9z"/>
<path d="M72.9 179.1v9.2M84.1 176.6h1.1l-.5 2.5zM84.7 164.8v23M299.1 169.4l-.4 .2M299.7 160l-.4 .2M309.7 165.8l-.4 .2M317.9 163.1l-.3 .2M317.9 167.9l-.3 .2M320.3 171.9l-.4 .2M326 179.7l24.8 14.3M326.4 179.1l24.8 14.2M330.3 160.7l-.3 .2"/>
<path d="M330.3 177.7l-.3 .2M337.3 160.7l-.3 .3M337.9 179.3l-.4 .2M337.9 175.9l-.4 .2M337.9 172.5l-.4 .2M337.9 169.1l-.4 .2M339.7 164.8l-.4 .2M355 173.7l-.3 .2M72.2 188.3h17.9M72.5 185.8h.9l-.5 2.5zM81.5 182.8h8.6M84.7 182.8l.5 2.5h-1.1z"/>
<path d="M90.5 182.8h.5M90.5 188.3h.5M91.3 182.8h2.4M91.3 188.3h2.4M94 182.8h.6M94 188.3h.6M94.9 182.8h2.4M94.9 188.3h2.4M97.6 182.8h.6M97.6 188.3h.6M98.5 182.8h2.4M98.5 188.3h2.4"/>
<path d="M101.2 182.8h.6M101.2 188.3h.6M102.1 182.8h2.3M102.1 188.3h2.3M104.7 182.8h.6M104.7 188.3h.6M105.6 182.8h2.4M105.6 188.3h2.4M108.3 182.8h.6M108.3 188.3h.6M109.2 182.8h2.4M109.2 188.3h2.4"/>
<path d="M111.9 182.8h.6M111.9 188.3h.6M112.8 182.8h2.3M112.8 188.3h2.3M115.4 182.8h.6M115.4 188.3h.6M116.3 182.8h2.4M116.3 188.3h2.4M119 182.8h.6M119 188.3h.6M119.9 182.8h2.4M119.9 188.3h2.4"/>
<path d="M122.6 182.8h.6M122.6 188.3h.6M123.5 182.8h2.3M123.5 188.3h2.3M126.1 182.8h.6M126.1 188.3h.6M127 182.8h2.4M127 188.3h2.4M129.7 182.8h.6M129.7 188.3h.6M130.6 182.8h2.4M130.6 188.3h2.4"/>
<path d="M133.3 182.8h.6M133.3 188.3h.6M134.2 182.8h2.4M134.2 188.3h2.4M136.9 182.8h.5M136.9 188.3h.5M137.7 182.8h2.5M137.7 188.3h2.5M140.4 182.8h.6M140.4 188.3h.6M141.3 182.8h2.4M141.3 188.3h2.4"/>
<path d="M144 182.8h.6M144 188.3h.6M144.9 182.8h2.4M144.9 188.3h2.4M147.6 182.8h.6M147.6 188.3h.6M148.5 182.8h2.3M148.5 188.3h2.3M151.2 182.8h.6M151.2 188.3h.6M152 182.8h2.4M152 188.3h2.4"/>
<path d="M154.7 182.8h.6M154.7 188.3h.6M155.6 182.8h2.4M155.6 188.3h2.4M158.3 182.8h.6M158.3 188.3h.6M159.2 182.8h2.4M159.2 188.3h2.4M161.9 182.8h.6M161.9 188.3h.6M162.8 182.8h2.3M162.8 188.3h2.3"/>
<path d="M165.4 182.8h.6M165.4 188.3h.6M166.3 182.8h2.4M166.3 188.3h2.4M169 182.8h.6M169 188.3h.6M169.9 182.8h2.4M169.9 188.3h2.4M172.6 182.8h.6M172.6 188.3h.6M173.5 182.8h2.3M173.5 188.3h2.3"/>
<path d="M176.1 182.8h.6M176.1 188.3h.6M177.1 182.8h2.3M177.1 188.3h2.3M179.7 182.8h.6M179.7 188.3h.6M180.6 182.8h2.4M180.6 188.3h2.4M183.3 182.8h.6M183.3 188.3h.6M184.2 182.8h2.4M184.2 188.3h2.4"/>
<path d="M186.8 182.8h.7M186.8 188.3h.7M187.7 182.8h1.2M187.7 188.3h1.2M322.3 182.7l24.7 14.3M323 181.4l24.8 14.3M337.9 182.7l-.4 .2M347.4 197.3l-.4 .2M356.9 180l-.4 .3M356.9 183.4l-.4 .2M356.9 186.9l-.4 .2M356.9 190.2l-.4 .3"/>
<path d="M356.9 193.7l-.4 .1M359.4 193.8l.3 .2M361.7 193l.4 .3M361.7 191.6l.4 .2M363 197.7l-.4 .2M70.6 202.3v1.2M70.6 203.8v.6M70.6 204.7v2.4M70.6 207.4v.6M70.6 208.3v2.4M70.6 211v.6M70.6 211.9v2.4"/>
<path d="M70.6 214.6v.7M70.6 215.5v2.4M70.6 218.2v.7M70.6 219.2v2.4M207.3 202.3v1.2M207.3 203.8v.6M207.3 204.7v2.4M207.3 207.4v.6M207.3 208.3v2.4M207.3 211v.6M207.3 211.9v2.4M207.3 214.6v.7"/>
<path d="M207.3 215.5v2.4M207.3 218.2v.7M207.3 219.2v2.4M248.2 219.6h123.6v10.6h-123.6zM256.5 219.6v10.6M292.7 219.6v10.6M70.6 221.9v.6M70.6 222.8v2.4M70.6 225.5v.6M70.6 226.4v2.4M70.6 229.1v.6M70.6 230v2.4"/>
<path d="M70.6 232.7v.6M70.6 233.6v2.5M70.6 236.3v.6M70.6 237.2v2.4M70.6 239.9v.7M207.3 221.9v.6M207.3 222.8v2.4M207.3 225.5v.6M207.3 226.4v2.4M207.3 229.1v.6M207.3 230v2.4M207.3 232.7v.6"/>
<path d="M207.3 233.6v2.5M207.3 236.3v.6M207.3 237.2v2.4M207.3 239.9v.7M248.2 224.9h123.6M52.6 242.2h23M63 241.8l2.5 .4-2.5 .5zM70.6 242.2l2.5-.4v.9zM70.6 240.9v2.4M70.6 243.6v.6M70.6 244.5v2.4M70.6 247.2v.6"/>
<path d="M70.6 248.1v2.4M70.6 250.8v.6M70.6 251.7v1.2M202.3 242.2h26.9M204.8 241.8l2.5 .4-2.5 .5zM207.3 240.9v2.4M207.3 243.6v.6M207.3 244.5v2.4M207.3 247.2v.6M207.3 248.1v2.4M207.3 250.8v.6M207.3 251.7v1.2"/>
<path d="M212.4 242.2l2.5-.4v.9zM83.2 261.2h5.3M83.2 270.5h6.6M83.5 268h1l-.5 2.5zM84 261.2l.5 2.5h-1zM84 261.2v9.3M87.3 266.7h1.2M88.7 261.2h.6M88.7 266.7h.6M89.6 261.2h2.3M89.6 266.7h2.3M92.2 261.2h.6"/>
<path d="M92.2 266.7h.6M93.1 261.2h2.4M93.1 266.7h2.4M95.7 261.2h.6M95.7 266.7h.6M96.6 261.2h2.4M96.6 266.7h2.4M99.3 261.2h.5M99.3 266.7h.5M100.1 261.2h2.3M100.1 266.7h2.3M102.7 261.2h.6"/>
<path d="M102.7 266.7h.6M103.6 261.2h2.3M103.6 266.7h2.3M106.2 261.2h.6M106.2 266.7h.6M107.1 261.2h2.3M107.1 266.7h2.3M109.8 261.2h.5M109.8 266.7h.5M110.6 261.2h2.3M110.6 266.7h2.3M113.2 261.2h.6"/>
<path d="M113.2 266.7h.6M114.1 261.2h2.3M114.1 266.7h2.3M116.7 261.2h.6M116.7 266.7h.6M117.6 261.2h2.4M117.6 266.7h2.4M119.8 270.5h13.4M120.2 261.2h.6M120.2 266.7h.6M121.1 261.2h1.2M121.1 266.7h12.1"/>
<path d="M129.6 264.2h.9l-.5 2.5zM130 270.5l.5 2.5h-.9zM130 261.7v21.5M143.6 266.7h13.2M143.6 270.5h14.5M146.3 264.2h1l-.5 2.5zM146.8 270.5l.5 2.5h-1zM146.8 261.7v23.1M155.6 261.2h1.2M157 261.2h.6M157 266.7h.6M157.9 261.2h2.4"/>
<path d="M157.9 266.7h2.4M160.6 261.2h.6M160.6 266.7h.6M161.4 261.2h2.4M161.4 266.7h2.4M164.1 261.2h.6M164.1 266.7h.6M164.9 261.2h2.4M164.9 266.7h2.4M167.6 261.2h.6M167.6 266.7h.6M168.4 261.2h2.4"/>
<path d="M168.4 266.7h2.4M171.1 261.2h.6M171.1 266.7h.6M171.9 261.2h2.4M171.9 266.7h2.4M174.6 261.2h.6M174.6 266.7h.6M175.5 261.2h2.3M175.5 266.7h2.3M178.1 261.2h.5M178.1 266.7h.5M179 261.2h2.3"/>
<path d="M179 266.7h2.3M181.6 261.2h.5M181.6 266.7h.5M182.4 261.2h2.4M182.4 266.7h2.4M185.1 261.2h.6M185.1 266.7h.6M186 261.2h2.3M186 266.7h2.3M188.1 270.5h23.8M188.6 261.2h.5M188.6 266.7h.5"/>
<path d="M189.4 261.2h22.5M189.4 266.7h1.2M208.2 268h1l-.5 2.5zM208.7 261.2l.5 2.5h-1zM208.7 261.2v22.3"/>
</g>
<g fill="none" stroke="#000" stroke-width=".71">
<path d="M10.1 9.9h400v277.1h-400zM70.1 6.5v3.4M140.1 6.5v3.4M207.2 5h5.8l-2.9 4.9zM210.1 0v9.9M280.1 6.5v3.4M350.1 6.5v3.4M6.7 74.2h3.4M410.1 74.2h3.5M.1 148.5h10M5.1 145.6l5 2.9-5 2.9zM410.1 148.5h10"/>
<path d="M410.1 148.5l5-2.9v5.8zM6.7 222.7h3.4M410.1 222.7h3.5M70.1 287v3.4M140.1 287v3.4M210.1 287v10M210.1 287l2.9 5h-5.8zM280.1 287v3.4M350.1 287v3.4"/>
</g>
<g fill="none" stroke="#000" stroke-width=".51">
<path d="M269.8 249.5h40.3M270.1 242h140v45h-140zM270.1 257h140M303.2 257v16M310.1 242v15M350.1 257v30M390.1 257v12M270.1 265h33.1M270.1 273h80M350.1 269h60M350.1 263h60M350.1 280.5h60"/>
<path d="M370.1 280.5v6.5M390.1 280.5v6.5"/>
</g>
<g fill="#000">
<path d="M26.4 49.4l.6 2.5h-1.1zM32.9 44l2.6 .5-2.6 .5zM39.2 60.2l2.5-.6v1.1zM41.8 44.5l2.5-.5v1zM53.8 46.9h1.1l-.6 2.5zM54.3 53.5l.6 2.5h-1.1zM67.3 43.8l2.5-.5v1zM202.5 43.3l2.5 .5-2.5 .5zM216.9 49.4l.6 2.5h-1.1zM32.9 74.7l2.6 .5-2.6 .5zM35.2 59.6l2.5 .6-2.5 .5zM40.9 75.2l2.6-.5v1z"/>
<path d="M25.9 120.7h1.1l-.6 2.5zM32.9 134.4l2.6 .5-2.6 .5zM41.8 134.9l2.5-.5v1zM54.3 120.2h1l-.5 2.5zM54.8 126.9l.5 2.5h-1zM58.9 134.2h1l-.5 2.5zM96.8 136.9l.6 .8-2.3 1zM202 132.2l2.5 .4-2.5 .5zM205 132.6l2.5-.4v.9zM213.5 134.2h1l-.5 2.5zM216.4 124.4h1.1l-.6 2.5zM59.4 142.2l.5 2.5h-1z"/>
<path d="M67.3 149.6l2.5-.5v1.1zM91.6 140.6l2.3-1-1.8 1.8zM202.5 149.1l2.5 .5-2.5 .6zM214 142.2l.5 2.5h-1zM84.1 176.6h1.1l-.5 2.5zM72.5 185.8h.9l-.5 2.5zM72.9 179.1l.5 2.5h-.9zM84.7 182.8l.5 2.5h-1.1zM63 241.8l2.5 .4-2.5 .5zM70.6 242.2l2.5-.4v.9zM204.8 241.8l2.5 .4-2.5 .5zM212.4 242.2l2.5-.4v.9z"/>
<path d="M83.5 268h1l-.5 2.5zM84 261.2l.5 2.5h-1zM129.6 264.2h.9l-.5 2.5zM130 270.5l.5 2.5h-.9zM146.3 264.2h1l-.5 2.5zM146.8 270.5l.5 2.5h-1zM208.2 268h1l-.5 2.5zM208.7 261.2l.5 2.5h-1z"/>
</g>
<g font-size="7.9">
<text x="178.6" y="18">PTM-02-SOPTVUNI01</text>
<text x="195.5" y="27">SCALE 1 : 6</text>
<text x="178.5" y="36">SE FABRICA 3 UNIDAD</text>
<text x="97.4" y="164.4">PTM-02-SOPTVUNI01 (desplegada)</text>
<text x="135.8" y="173.4">SCALE 1 : 6</text>
</g>
<g font-size="4.7">
<text x="304.6" y="263.5">Plano Fabricación</text>
<text x="304.6" y="268.9">Soporte TV Central</text>
</g>
<g font-size="4.2">
<text x="34" y="9.6">6</text>
<text x="104" y="9.6">5</text>
<text x="174" y="9.6">4</text>
<text x="244" y="9.6">3</text>
<text x="314" y="9.6">2</text>
<text x="384" y="9.6">1</text>
<text x="6.8" y="38.7">D</text>
<text x="410.6" y="38.7">D</text>
<text x="7" y="112.9">C</text>
<text x="410.8" y="112.9">C</text>
<text x="7" y="187.1">B</text>
<text x="410.8" y="187.1">B</text>
<text x="7" y="261.4">A</text>
<text x="410.8" y="261.4">A</text>
<text x="34" y="290.4">6</text>
<text x="104" y="290.4">5</text>
<text x="174" y="290.4">4</text>
<text x="244" y="290.4">3</text>
<text x="314" y="290.4">2</text>
<text x="384" y="290.4">1</text>
</g>
<g font-size="3.9">
<text x="36.6" y="43">38</text>
<text x="52.8" y="45.1" transform="rotate(-90 52.8 45.1)">25</text>
<text x="133.2" y="42.2">826</text>
<text x="37.5" y="58.6">9</text>
<text x="45" y="73.7">33</text>
<text x="24.9" y="89.3" transform="rotate(-90 24.9 89.3)">443</text>
<text x="215.4" y="91.1" transform="rotate(-90 215.4 91.1)">465</text>
<text x="103.2" y="130.4" transform="rotate(-35 103.2 130.4)">9</text>
<text x="199" y="131.1">3</text>
<text x="36.6" y="133.3">38</text>
<text x="53.3" y="135.8" transform="rotate(-90 53.3 135.8)">25</text>
<text x="57.9" y="141.4" transform="rotate(-90 57.9 141.4)">33</text>
<text x="133.2" y="148.1">826</text>
<text x="212.5" y="150.8" transform="rotate(-90 212.5 150.8)">33</text>
<text x="82.6" y="174.6" transform="rotate(-90 82.6 174.6)">22,39</text>
<text x="127.8" y="182">DOWN 90° R3</text>
<text x="70.9" y="188.2" transform="rotate(-90 70.9 188.2)">55,18</text>
<text x="127.8" y="187.5">DOWN 90° R3</text>
<text x="249.1" y="223.5">QTY</text>
<text x="262.6" y="223.5">PART NUMBER</text>
<text x="321.5" y="223.5">DESCRIPTION</text>
<text x="251.4" y="228.8">3</text>
<text x="257.4" y="228.8">PTM-02-SOPTVUNI01</text>
<text x="293.6" y="228.9">Pieza universal para colgar las TVs. Chapa 3 mm</text>
<text x="69.8" y="238.8" transform="rotate(-90 69.8 238.8)">DOWN 90° R3</text>
<text x="206.6" y="238.8" transform="rotate(-90 206.6 238.8)">DOWN 90° R3</text>
<text x="53.4" y="240.2">30,39</text>
<text x="219.5" y="240.2">30,39</text>
<text x="93.7" y="260.5">DOWN 90° R3</text>
<text x="162" y="260.5">DOWN 90° R3</text>
<text x="96.9" y="265.9">UP 90° R3</text>
<text x="165.2" y="265.9">UP 90° R3</text>
<text x="81.9" y="270.3" transform="rotate(-90 81.9 270.3)">55,18</text>
<text x="358.5" y="275">PTM-02-SOPTVUNI01-MET01</text>
<text x="358.5" y="279.4">2436</text>
<text x="128" y="282.4" transform="rotate(-90 128 282.4)">22,39</text>
<text x="144.7" y="284" transform="rotate(-90 144.7 284)">22,39</text>
<text x="206.6" y="282.8" transform="rotate(-90 206.6 282.8)">55,18</text>
</g>
<text font-size="3.3" x="100.9" y="132" transform="rotate(-35 100.9 132)">⌀</text>
<g font-size="3.1">
<text x="312.7" y="246.8">Tolerancias para dimensiones lineales y angulares sin indicación individual</text>
<text x="312.7" y="250.4">de tolerancia, según ISO 2768-1:1989</text>
<text x="312.7" y="254">Zonas de rugosidad no especificada, Ra 3.2</text>
<text x="377.7" y="285.6">A3</text>
<text x="397" y="285.9">1 /1</text>
</g>
<g font-size="2.4">
<text x="271.2" y="244.4">MATERIAL:</text>
<text x="271.3" y="252">ACABADO SUPERFICIAL:</text>
<text x="271.4" y="247.9">Steel, Mild</text>
<text x="271.3" y="254.6">Negro satinado liso</text>
<text x="271.2" y="259.7">SCALE:</text>
<text x="350.6" y="260.8">DRAWN: Sergio Torremocha</text>
<text x="391.2" y="260.6">19/05/2015</text>
<text x="350.6" y="267">CHECKED: Antonio Garcia</text>
<text x="391.2" y="266.7">25/05/2015</text>
<text x="350.6" y="271.4">DWG NO:</text>
<text x="350.8" y="276.9">Id. Ref:</text>
<text x="350.8" y="282.8">REV</text>
<text x="371.2" y="282.9">SIZE</text>
<text x="390.9" y="282.9">SHEET</text>
</g>
</svg>
